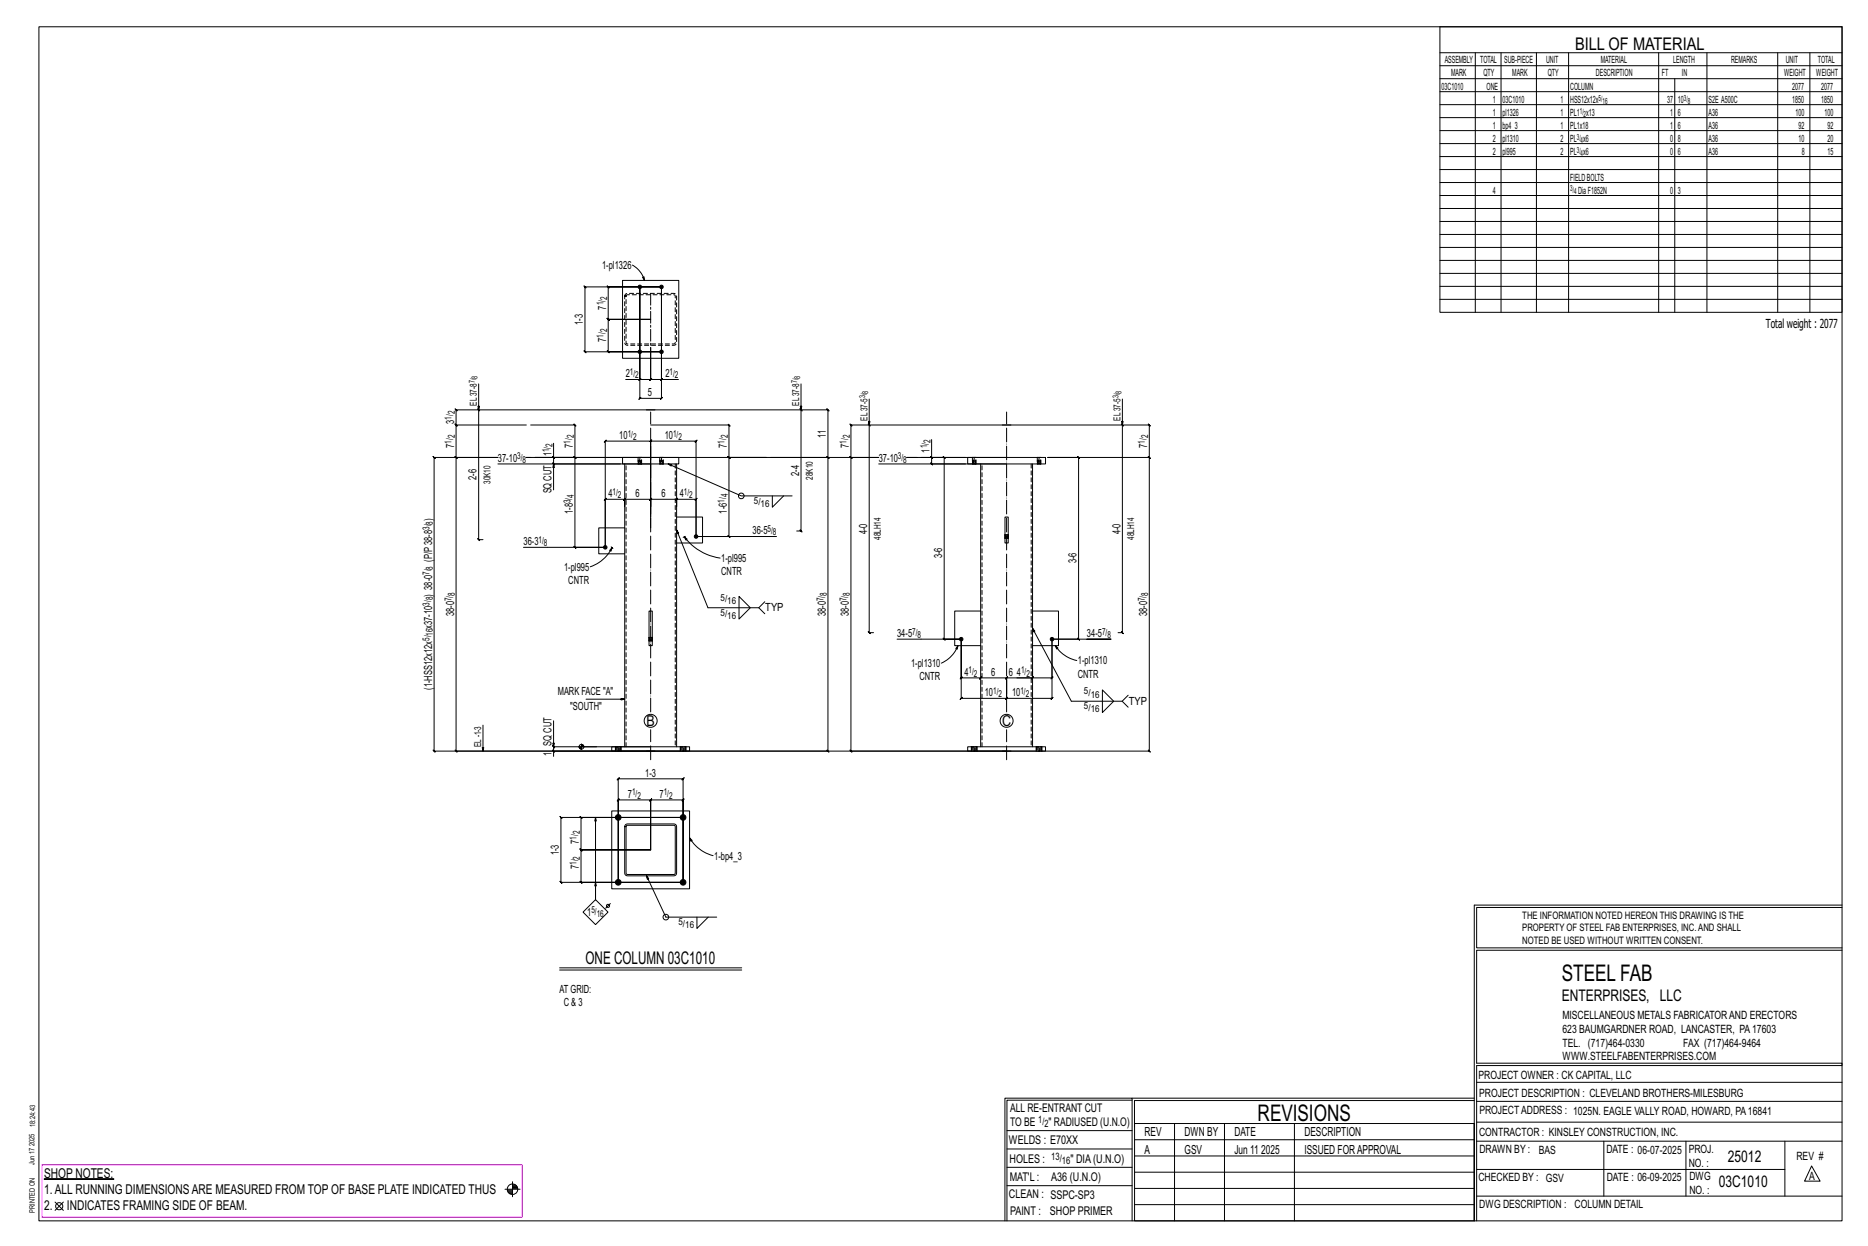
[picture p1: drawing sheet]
<svg xmlns="http://www.w3.org/2000/svg" width="914mm" height="610mm" viewBox="0 0 914 610" stroke-linecap="round" stroke-linejoin="round" font-family="sans-serif">
<g fill="#000" stroke="#000" stroke-width=".49">
<path d="M22 577h34z"/>
<circle cx="313" cy="140" r=".9"/>
<circle cx="324" cy="140" r=".9"/>
<circle cx="313" cy="172" r=".9"/>
<circle cx="324" cy="172" r=".9"/>
<circle cx="296" cy="268" r=".9"/>
<circle cx="341" cy="262" r=".9"/>
<circle cx="471" cy="313" r=".9"/>
<circle cx="515" cy="313" r=".9"/>
<circle cx="303" cy="400" r="1.4"/>
<circle cx="334" cy="400" r="1.4"/>
<circle cx="303" cy="432" r="1.4"/>
<circle cx="334" cy="432" r="1.4"/>
</g>
<g fill="none" stroke="#000" stroke-width=".49">
<path d="M19 13h883v584h-883zM705 13h197v140h-197zM705 26h197M705 32h197M705 39h197M722 26v127M735 26v127M752 26v127M768 26v127M812 26v127M820 39v114M836 26v127"/>
<path d="M870 26v127M886 26v127M705 45h197M705 51h197M705 58h197M705 64h197M705 70h197M705 77h197M705 83h197M705 89h197M705 96h197M705 102h197"/>
<path d="M705 108h197M705 115h197M286 140h38h-26h-1l1 1v-1v16h-1l1 1v-1h21h-21h-1l1 1v-1v16h-1l1 1v-1h26h-38l1 1-1-1v-32l1 1zM305 137h27v38h-27zM310 130a12 12 0 0 1 5 7M315 136v-1v2zM705 121h197M705 127h197M705 134h197M705 140h197M705 146h197M234 188v76l1 1-1-1h2"/>
<path d="M306 186h7v-46v55l1-1-1 1h11h-1l1-1v1v-55v46h8M313 186h6h-1l1-1v1v-16v16h-1l1-1v1h5M314 185l-1 1zM324 186v-1l-1 1zM392 188v72v-1l1 1h-3M425 195v115v-1l1 1h-1h3M549 195v115v-1l1 1h-3M223 207l1 1zM234 200l1 1zM258 208h-35v-1l1 1h-1v16M260 208h21v-1l1 1h-1v16v-1l1 1h-1h-19h19v-1l1 1h-1v44v-1l1 1h-1h15h-40M271 217v7h48"/>
<path d="M316 201h89v-1l1 1h-1v23M319 208h38l-1-1 1 1v16l-1-1 1 1h18h-18l-1-1 1 1v38h-1l1 1v-1h-16h39M321 201h-98v-1l1 1h-1v7M392 200l1 1zM425 207l1 1zM456 215v9h17M491 208h72l-1-1 1 1v16M495 208h-78l-1-1 1 1v16M549 207l1 1zM223 223l1 1zM244 227h60M258 224h172h-13l-1-1 1 1v143h-1l1 1v-1h78"/>
<path d="M270 223l1 1zM271 224v3l-1-1 1 1h48M271 227v13M305 224h27v3h-27zM306 227v138M312 224h.1M312 227h.1M314 224h.1M314 227h.1M323 224h.1M323 227h.1M325 224h.1"/>
<path d="M325 227h.1M327 227l36 16h25M331 227v138M377 224h28v-1l1 1h-1v143l1 1-1-1h-89M405 223l1 1zM416 223l1 1zM430 227h63M449 224h-5h49M451 224h11v-1l1 1h-1v89v-1l1 1h-1h9h-32M456 223l1 1zM456 224v3v-1l1 1h-1h17M474 224h38v3h-38z"/>
<path d="M476 224h.1M476 227h.1M478 224h.1M478 227h.1M480 227v138M505 227v138M508 224h.1M508 227h.1M509 224h.1M509 227h.1M562 223l1 1zM306 258h-13v13h13"/>
<path d="M319 253v-37h-1l1-1v1h22h-1l1-1v1v46v-18l-1 1 1-1h-10h1l-1 1v-1v4v-4h1l-1 1v-1h-12l-1 1 1-1v4v-4l-1 1 1-1h-13l-1 1 1-1v4v-4l-1 1 1-1h-10h1l-1 1v-1v24v-52l1-1-1 1h23h-1l1-1v1v42M331 253h13v13h-13M331 259l16 38h24l3-3M378 243v5l6-5M492 253h2v13h-2zM299 268h1M300 268l-1 2-1-1zM300 268a19 19 0 0 1-11 9M300 268h.1M335 263l1 1zM335 263a27 27 0 0 0 18 10M335 263h-1"/>
<path d="M336 262l-1 1M492 262h.1M492 263h.1M494 262h.1M494 263h.1M318 299h1v17h-1zM362 292l5 5-5 6zM371 297l3 3M480 299h-13v17h13M505 299h13v17h-13M318 312h.1M318 314h.1"/>
<path d="M319 312h.1M319 314h.1M469 316v2l-1-1zM469 316a15 15 0 0 1-8 8M505 307l19 36h25l3-3M517 316l1 1-1 1zM517 316a17 17 0 0 0 10 7M532 313h12h-29v19v-1l-1 1h1h-17M505 332l1-1zM505 327v5l1-1-1 1h-12v10v-1l-1 1h1h-22v-1l-1 1h1v-29v19h-1l1-1v1h9l1-1-1 1 1-1-1 1h13h-1l1-1-1 1h1v10h-1l1-1v1h22h-1l1-1v1v-29h13l-1-1 1 1v-89l-1-1 1 1h-15h50l-1-1 1 1v143h-1l1 1v-1h-72M540 338l5 5-5 6zM236 355v12"/>
<path d="M271 353v12M287 342h19M549 343l3 3M270 367l1 1zM283 365h9M283 366h2M284 366h1M285 364v3M285 365h1M285 365h.1M285 364h.1M299 365h39v2h-39z"/>
<path d="M301 365h.1M301 367h.1M304 365h.1M304 367h.1M319 367h-48v3M319 365h-48h-1l1 1v-1v2M321 367h-98l1 1-1-1v-143h1l-1-1v1h21h-32v-1l1 1h-1v143l1 1-1-1h281M333 365h.1M333 367h.1M336 365h.1M336 367h.1M474 365h38v2h-38z"/>
<path d="M475 365h.1M475 367h.1M478 365h.1M478 367h.1M507 365h.1M507 367h.1M510 365h.1M510 367h.1M274 399l1 1h59h-50v-1l1 1h-1v16v-1l1 1h-1h35h-35v-1l1 1h-1v16v-1l1 1h-1h50h-59l-1-1 1 1v-32zM292 400v40v-8M299 397h39v38h-39zM303 381l-1 1 1-1h31v1l1-1h-1v51v-41h1l-1 1v-1h-15l-1 1 1-1v25v-25l-1 1 1-1h-16l-1 1 1-1v41z"/>
<path d="M306 403h25v25h-25zM307 404h23v24h-23zM338 410l1 1-1 1zM338 410a19 19 0 0 0 11 9M316 428l10 21h25M285 446l7-6 6 6-6 6zM299 442l-3 2M341 449v5l6-5M722 443v154M722 443h180M902 444h-179v20h179M274 474h89"/>
<path d="M274 475h89M902 465h-179v55h179v1h-179v76M554 538h-61v59M554 537h168M722 538h-167v13M723 539h179M723 530h179M493 553h61M555 550h167v47h-167zM555 558h167M575 550v47M599 550v47"/>
<path d="M634 550v47M723 549h179M723 558h179M785 558v27M825 558v27M874 558v27M251 578v8M251 580h1M493 571h61M493 562h61M555 573h167M555 566h167"/>
<path d="M723 572h151M887 570l4 8h-8zM27 588l4 4M31 588l-4 4M247 582h8M248 582h3M248 583h3M249 583h2M249 584h2M251 581h2M251 580h2M492 597v-60h62v60"/>
<path d="M493 580h61M555 589h167M555 581h167M723 585h179"/>
<circle cx="363" cy="243" r="1.4"/>
<circle cx="319" cy="353" r="3"/>
<circle cx="493" cy="353" r="3"/>
<circle cx="285" cy="365" r="1.2"/>
<circle cx="298" cy="443" r=".8"/>
<circle cx="326" cy="449" r="1.4"/>
<circle cx="29" cy="590" r="1.8"/>
<circle cx="251" cy="582" r="2.6"/>
</g>
<path d="M21 570h235v26h-235z" fill="none" stroke="#f0f" stroke-width=".5"/>
<g fill="none" stroke="#000" stroke-width=".49" stroke-dasharray="2 1.4">
<path d="M306 144h25v25h-25zM307 144h23v24h-23zM312 224h.1M312 224v3M312 227h.1M313 227v-3M313 224v3zM313 227l1-3M313 224h1M314 227v-3M314 227h.1M323 224h.1"/>
<path d="M323 224v3M323 227h.1M323 227v-3M323 224l1 3zM324 227v-3M324 224h.1M324 227l1-3M325 227v-3M325 227h.1M331 227v138M476 224h.1M476 224v3"/>
<path d="M476 227h.1M476 227v-3M477 224v3zM477 227v-3M477 224h.1M477 227l1-3M478 227v-3M478 227h.1M505 227v138M508 224h.1M508 224v3M508 227h.1"/>
<path d="M508 227v-3M508 224l1 3zM509 227v-3M509 224h.1M509 227h.1M492 262h2zM492 262h2M492 262h.1M492 263h.1M492 263h2M492 262l2 1M494 262h-2"/>
<path d="M494 262h.1M494 262v1M318 312l1 1zM318 312h1M318 312h.1M318 314h.1M318 313l1 1M318 313h1M318 314h1M319 312h-1M319 312h.1M319 313h.1"/>
<path d="M301 365v2M301 365h.1M302 365l-1 2M303 365v2zM303 365h-1v2M303 367h-1M303 365h1v2h-1M304 365v2M304 365h.1M304 367h.1M304 367v-2M306 365v-138"/>
<path d="M333 365v2M333 365h.1M334 365h-1v2M334 365h1v2h-1zM334 365v2h-1M334 367h.1M335 365v2M336 365h.1M336 367h.1M336 367v-2M475 365v2M475 365h1"/>
<path d="M476 365l-1 2M476 365v2M477 365v2zM477 365h-1v2M477 367h-1M477 365h1v2h-1M478 365v2M478 365h.1M478 367h.1M478 367v-2M481 365v-138M507 365v2"/>
<path d="M507 365h.1M508 365l-1 2M509 365v2zM509 365h-1v2M509 367h-1M509 365h1v2h-1M510 365v2M510 365h.1M510 367h.1M510 367v-2M306 404h.1"/>
</g>
<path d="M319 348v-146M493 348v-146M319 372v-15M493 372v-15" fill="none" stroke="#000" stroke-width=".49" stroke-dasharray="6.8 1 0 1"/>
<path d="M319 144v25" fill="none" stroke="#000" stroke-width=".49" stroke-dasharray="5.8 1 1 1"/>
<g font-size="11.2">
<text x="764" y="480">STEEL FAB</text>
<text x="616" y="548">REVISIONS</text>
</g>
<g font-size="8.6">
<text x="771" y="24">BILL OF MATERIAL</text>
<text x="287" y="472">ONE COLUMN 03C1010</text>
</g>
<g font-size="7.9">
<text x="765" y="490">ENTERPRISES, LLC</text>
<text x="846" y="569">25012</text>
<text x="841" y="581">03C1010</text>
</g>
<g font-size="7.3">
<text x="316" y="355">B</text>
<text x="491" y="355">C</text>
</g>
<g font-size="6.6">
<text x="22" y="576">SHOP NOTES:</text>
<text x="22" y="584">1.ALL RUNNING DIMENSIONSARE MEASURED FROM TOP OF BASE PLATE INDICATED THUS</text>
<text x="22" y="592">2.</text>
<text x="33" y="592">INDICATES FRAMING SIDE OF BEAM.</text>
</g>
<g font-size="6.1">
<text x="864" y="161">Total weight : 2077</text>
<text x="560" y="556">REV</text>
<text x="580" y="556">DWN BY</text>
<text x="604" y="556">DATE</text>
<text x="639" y="556">DESCRIPTION</text>
<text x="560" y="564">A</text>
<text x="580" y="564">GSV</text>
<text x="604" y="564">Jun 11</text>
<text x="617" y="564">2025</text>
<text x="639" y="564">ISSUED FORAPPROVAL</text>
</g>
<g font-size="5.9">
<text x="494" y="560">WELDS : E70XX</text>
<text x="494" y="569">HOLES :</text>
<text x="524" y="569">&quot; DIA(U.N.O)</text>
<text x="494" y="578">MAT'L :</text>
<text x="515" y="578">A36 (U.N.O)</text>
<text x="494" y="586">CLEAN : SSPC-SP3</text>
<text x="495" y="595">PAINT :</text>
<text x="514" y="595">SHOP PRIMER</text>
</g>
<g font-size="5.8">
<text x="494" y="544">ALL RE-ENTRANT CUT</text>
<text x="494" y="551">TO BE</text>
<text x="513" y="551">&quot; RADIUSED (U.N.O)</text>
</g>
<g font-size="5.6">
<text x="765" y="499">MISCELLANEOUS METALS FABRICATORAND ERECTORS</text>
<text x="765" y="505">623 BAUMGARDNER ROAD, LANCASTER, PA17603</text>
<text x="765" y="512">TEL. (717)464-0330</text>
<text x="824" y="512">FAX (717)464-9464</text>
<text x="765" y="519">WWW.STEELFABENTERPRISES.COM</text>
<text x="724" y="528">PROJECT OWNER : CK CAPITAL, LLC</text>
<text x="724" y="537">PROJECT DESCRIPTION : CLEVELAND BROTHERS-MILESBURG</text>
<text x="724" y="545">PROJECTADDRESS : 1025N. EAGLE VALLY ROAD, HOWARD, PA16841</text>
<text x="724" y="556">CONTRACTOR : KINSLEY CONSTRUCTION, INC.</text>
<text x="724" y="564">DRAWN BY :</text>
<text x="753" y="564">BAS</text>
<text x="786" y="564">DATE : 06-07-2025</text>
<text x="827" y="564">PROJ.</text>
<text x="879" y="568">REV #</text>
<text x="827" y="571">NO. :</text>
<text x="724" y="578">CHECKED BY : GSV</text>
<text x="787" y="578">DATE : 06-09-2025</text>
<text x="827" y="578">DWG</text>
<text x="886" y="578">A</text>
<text x="827" y="584">NO. :</text>
<text x="724" y="591">DWG DESCRIPTION : COLUMN DETAIL</text>
</g>
<g font-size="5.5">
<text x="295" y="132">1-pl1326</text>
<text x="297" y="152" transform="rotate(-90 297 152)">7</text>
<text x="285" y="159" transform="rotate(-90 285 159)">1-3</text>
<text x="297" y="167" transform="rotate(-90 297 167)">7</text>
<text x="306" y="185">2</text>
<text x="326" y="185">2</text>
<text x="317" y="194">5</text>
<text x="222" y="207" transform="rotate(-90 222 207)">3</text>
<text x="303" y="215">10</text>
<text x="325" y="215">10</text>
<text x="404" y="214" transform="rotate(-90 404 214)">11</text>
<text x="222" y="219" transform="rotate(-90 222 219)">7</text>
<text x="280" y="219" transform="rotate(-90 280 219)">7</text>
<text x="356" y="219" transform="rotate(-90 356 219)">7</text>
<text x="416" y="219" transform="rotate(-90 416 219)">7</text>
<text x="455" y="221" transform="rotate(-90 455 221)">1</text>
<text x="562" y="219" transform="rotate(-90 562 219)">7</text>
<text x="244" y="226">37-10</text>
<text x="270" y="223" transform="rotate(-90 270 223)">1</text>
<text x="430" y="226">37-10</text>
<text x="391" y="233" transform="rotate(-90 391 233)">2-4</text>
<text x="233" y="235" transform="rotate(-90 233 235)">2-6</text>
<text x="270" y="241" transform="rotate(-90 270 241)">SQ CUT</text>
<text x="298" y="243">4</text>
<text x="311" y="243">6</text>
<text x="324" y="243">6</text>
<text x="333" y="243">4</text>
<text x="280" y="252" transform="rotate(-90 280 252)">1-8</text>
<text x="356" y="251" transform="rotate(-90 356 251)">1-6</text>
<text x="212" y="255" transform="rotate(-90 212 255)">)</text>
<text x="368" y="261">36-5</text>
<text x="424" y="261" transform="rotate(-90 424 261)">4-0</text>
<text x="548" y="261" transform="rotate(-90 548 261)">4-0</text>
<text x="256" y="267">36-3</text>
<text x="212" y="275" transform="rotate(-90 212 275)">(P/P38-8</text>
<text x="353" y="275">1-pl995</text>
<text x="461" y="273" transform="rotate(-90 461 273)">3-6</text>
<text x="527" y="276" transform="rotate(-90 527 276)">3-6</text>
<text x="276" y="279">1-pl995</text>
<text x="353" y="281">CNTR</text>
<text x="278" y="286">CNTR</text>
<text x="212" y="292" transform="rotate(-90 212 292)">) 38-0</text>
<text x="375" y="299">TYP</text>
<text x="222" y="302" transform="rotate(-90 222 302)">38-0</text>
<text x="404" y="302" transform="rotate(-90 404 302)">38-0</text>
<text x="416" y="302" transform="rotate(-90 416 302)">38-0</text>
<text x="562" y="302" transform="rotate(-90 562 302)">38-0</text>
<text x="212" y="308" transform="rotate(-90 212 308)">x37-10</text>
<text x="439" y="312">34-5</text>
<text x="532" y="312">34-5</text>
<text x="446" y="326">1-pl1310</text>
<text x="528" y="325">1-pl1310</text>
<text x="450" y="333">CNTR</text>
<text x="472" y="331">4</text>
<text x="485" y="331">6</text>
<text x="494" y="331">6</text>
<text x="498" y="331">4</text>
<text x="528" y="332">CNTR</text>
<text x="212" y="338" transform="rotate(-90 212 338)">(1-HSS12x12x</text>
<text x="273" y="340">MARK FACE &quot;A&quot;</text>
<text x="482" y="341">10</text>
<text x="495" y="341">10</text>
<text x="279" y="347">&quot;SOUTH&quot;</text>
<text x="552" y="345">TYP</text>
<text x="270" y="365" transform="rotate(-90 270 365)">SQ CUT</text>
<text x="270" y="370" transform="rotate(-90 270 370)">1</text>
<text x="316" y="380">1-3</text>
<text x="307" y="390">7</text>
<text x="323" y="390">7</text>
<text x="283" y="413" transform="rotate(-90 283 413)">7</text>
<text x="274" y="418" transform="rotate(-90 274 418)">1-3</text>
<text x="283" y="425" transform="rotate(-90 283 425)">7</text>
<text x="350" y="421">1-bp4_3</text>
<text x="287" y="448">1</text>
<text x="274" y="486">AT GRID:</text>
<text x="276" y="492">C &amp; 3</text>
</g>
<g font-size="5">
<text x="745" y="450">THE INFORMATION NOTED HEREON THIS DRAWING IS THE</text>
<text x="745" y="456">PROPERTY OF STEEL FAB ENTERPRISES, INC.AND SHALL</text>
<text x="745" y="462">NOTED BE USED WITHOUT WRITTEN CONSENT.</text>
<text x="508" y="550">1/</text>
<text x="511" y="551">2</text>
<text x="515" y="568">13/</text>
<text x="520" y="570">16</text>
</g>
<g font-size="4.9">
<text x="707" y="31">ASSEMBLY</text>
<text x="725" y="31">TOTAL</text>
<text x="736" y="31">SUB-PIECE</text>
<text x="757" y="31">UNIT</text>
<text x="784" y="31">MATERIAL</text>
<text x="819" y="31">LENGTH</text>
<text x="847" y="31">REMARKS</text>
<text x="874" y="31">UNIT</text>
<text x="890" y="31">TOTAL</text>
<text x="710" y="37">MARK</text>
<text x="726" y="37">QTY</text>
<text x="740" y="37">MARK</text>
<text x="758" y="37">QTY</text>
<text x="781" y="37">DESCRIPTION</text>
<text x="814" y="37">FT</text>
<text x="823" y="37">IN</text>
<text x="873" y="37">WEIGHT</text>
<text x="889" y="37">WEIGHT</text>
<text x="706" y="44">03C1010</text>
<text x="728" y="44">ONE</text>
<text x="769" y="44">COLUMN</text>
<text x="877" y="44">2077</text>
<text x="891" y="44">2077</text>
<text x="731" y="50">1</text>
<text x="736" y="50">03C1010</text>
<text x="764" y="50">1</text>
<text x="769" y="50">HSS12x12x</text>
<text x="816" y="50">37</text>
<text x="821" y="50">10</text>
<text x="836" y="50">S2E A500C</text>
<text x="877" y="50">1850</text>
<text x="891" y="50">1850</text>
<text x="731" y="57">1</text>
<text x="736" y="57">pl1326</text>
<text x="764" y="57">1</text>
<text x="769" y="57">PL1 x13</text>
<text x="818" y="57">1</text>
<text x="821" y="57">6</text>
<text x="836" y="57">A36</text>
<text x="879" y="57">100</text>
<text x="893" y="57">100</text>
<text x="731" y="63">1</text>
<text x="736" y="63">bp4_3</text>
<text x="764" y="63">1</text>
<text x="769" y="63">PL1x18</text>
<text x="818" y="63">1</text>
<text x="821" y="63">6</text>
<text x="836" y="63">A36</text>
<text x="880" y="63">92</text>
<text x="895" y="63">92</text>
<text x="731" y="69">2</text>
<text x="736" y="69">pl1310</text>
<text x="764" y="69">2</text>
<text x="769" y="69">PL x6</text>
<text x="818" y="69">0</text>
<text x="821" y="69">8</text>
<text x="836" y="69">A36</text>
<text x="880" y="69">10</text>
<text x="895" y="69">20</text>
<text x="731" y="76">2</text>
<text x="736" y="76">pl995</text>
<text x="764" y="76">2</text>
<text x="769" y="76">PL x6</text>
<text x="818" y="76">0</text>
<text x="821" y="76">6</text>
<text x="836" y="76">A36</text>
<text x="882" y="76">8</text>
<text x="895" y="76">15</text>
<text x="769" y="88">FIELDBOLTS</text>
<text x="731" y="95">4</text>
<text x="772" y="95">DiaF1852N</text>
<text x="818" y="95">0</text>
<text x="821" y="95">3</text>
</g>
<g font-size="4.7">
<text x="295" y="149" transform="rotate(-90 295 149)">1/</text>
<text x="297" y="147" transform="rotate(-90 297 147)">2</text>
<text x="295" y="165" transform="rotate(-90 295 165)">1/</text>
<text x="297" y="163" transform="rotate(-90 297 163)">2</text>
<text x="308" y="183">1/</text>
<text x="311" y="185">2</text>
<text x="328" y="183">1/</text>
<text x="330" y="185">2</text>
<text x="223" y="203" transform="rotate(-90 223 203)">2</text>
<text x="233" y="198" transform="rotate(-90 233 198)">EL37-8</text>
<text x="391" y="198" transform="rotate(-90 391 198)">EL37-8</text>
<text x="221" y="205" transform="rotate(-90 221 205)">1/</text>
<text x="425" y="206" transform="rotate(-90 425 206)">EL37-5</text>
<text x="549" y="206" transform="rotate(-90 549 206)">EL37-5</text>
<text x="223" y="214" transform="rotate(-90 223 214)">2</text>
<text x="281" y="214" transform="rotate(-90 281 214)">2</text>
<text x="307" y="214">1/</text>
<text x="310" y="215">2</text>
<text x="329" y="214">1/</text>
<text x="332" y="215">2</text>
<text x="356" y="214" transform="rotate(-90 356 214)">2</text>
<text x="416" y="214" transform="rotate(-90 416 214)">2</text>
<text x="562" y="214" transform="rotate(-90 562 214)">2</text>
<text x="221" y="217" transform="rotate(-90 221 217)">1/</text>
<text x="269" y="221" transform="rotate(-90 269 221)">1/</text>
<text x="270" y="219" transform="rotate(-90 270 219)">2</text>
<text x="279" y="217" transform="rotate(-90 279 217)">1/</text>
<text x="355" y="217" transform="rotate(-90 355 217)">1/</text>
<text x="414" y="217" transform="rotate(-90 414 217)">1/</text>
<text x="454" y="219" transform="rotate(-90 454 219)">1/</text>
<text x="455" y="217" transform="rotate(-90 455 217)">2</text>
<text x="560" y="217" transform="rotate(-90 560 217)">1/</text>
<text x="253" y="225">3/</text>
<text x="256" y="226">8</text>
<text x="440" y="225">3/</text>
<text x="442" y="226">8</text>
<text x="240" y="237" transform="rotate(-90 240 237)">30K10</text>
<text x="398" y="235" transform="rotate(-90 398 235)">28K10</text>
<text x="281" y="244" transform="rotate(-90 281 244)">4</text>
<text x="300" y="242">1/</text>
<text x="302" y="244">2</text>
<text x="335" y="242">1/</text>
<text x="337" y="244">2</text>
<text x="355" y="246" transform="rotate(-90 355 246)">1/</text>
<text x="356" y="243" transform="rotate(-90 356 243)">4</text>
<text x="279" y="246" transform="rotate(-90 279 246)">3/</text>
<text x="369" y="246">5/</text>
<text x="372" y="248">16</text>
<text x="212" y="257" transform="rotate(-90 212 257)">8</text>
<text x="210" y="259" transform="rotate(-90 210 259)">3/</text>
<text x="376" y="260">5/</text>
<text x="378" y="262">8</text>
<text x="264" y="266">1/</text>
<text x="266" y="267">8</text>
<text x="431" y="264" transform="rotate(-90 431 264)">48LH14</text>
<text x="555" y="264" transform="rotate(-90 555 264)">48LH14</text>
<text x="210" y="281" transform="rotate(-90 210 281)">7/</text>
<text x="212" y="279" transform="rotate(-90 212 279)">8</text>
<text x="212" y="294" transform="rotate(-90 212 294)">8</text>
<text x="223" y="292" transform="rotate(-90 223 292)">8</text>
<text x="353" y="294">5/</text>
<text x="405" y="292" transform="rotate(-90 405 292)">8</text>
<text x="416" y="292" transform="rotate(-90 416 292)">8</text>
<text x="562" y="292" transform="rotate(-90 562 292)">8</text>
<text x="210" y="296" transform="rotate(-90 210 296)">3/</text>
<text x="221" y="294" transform="rotate(-90 221 294)">7/</text>
<text x="356" y="296">16</text>
<text x="403" y="294" transform="rotate(-90 403 294)">7/</text>
<text x="414" y="294" transform="rotate(-90 414 294)">7/</text>
<text x="560" y="294" transform="rotate(-90 560 294)">7/</text>
<text x="353" y="301">5/</text>
<text x="356" y="303">16</text>
<text x="212" y="311" transform="rotate(-90 212 311)">16</text>
<text x="447" y="310">7/</text>
<text x="539" y="310">7/</text>
<text x="210" y="314" transform="rotate(-90 210 314)">5/</text>
<text x="449" y="312">8</text>
<text x="542" y="312">8</text>
<text x="474" y="329">1/</text>
<text x="500" y="329">1/</text>
<text x="477" y="331">2</text>
<text x="502" y="331">2</text>
<text x="486" y="339">1/</text>
<text x="489" y="341">2</text>
<text x="499" y="339">1/</text>
<text x="502" y="341">2</text>
<text x="531" y="340">5/</text>
<text x="534" y="341">16</text>
<text x="531" y="347">5/</text>
<text x="534" y="349">16</text>
<text x="236" y="365" transform="rotate(-90 236 365)">EL-1-3</text>
<text x="309" y="389">1/</text>
<text x="325" y="389">1/</text>
<text x="312" y="391">2</text>
<text x="327" y="391">2</text>
<text x="282" y="411" transform="rotate(-90 282 411)">1/</text>
<text x="284" y="408" transform="rotate(-90 284 408)">2</text>
<text x="282" y="423" transform="rotate(-90 282 423)">1/</text>
<text x="284" y="421" transform="rotate(-90 284 421)">2</text>
<text x="289" y="447">5/</text>
<text x="292" y="448">16</text>
<text x="332" y="453">5/</text>
<text x="335" y="454">16</text>
</g>
<g font-size="4.2">
<text x="783" y="49">5/</text>
<text x="784" y="51">16</text>
<text x="824" y="49">3/</text>
<text x="826" y="51">8</text>
<text x="773" y="56">1/</text>
<text x="775" y="57">2</text>
<text x="772" y="68">3/</text>
<text x="774" y="70">4</text>
<text x="772" y="75">3/</text>
<text x="774" y="76">4</text>
<text x="769" y="94">3/</text>
<text x="770" y="95">4</text>
</g>
<g font-size="4">
<text x="234" y="185" transform="rotate(-90 234 185)">8</text>
<text x="392" y="185" transform="rotate(-90 392 185)">8</text>
<text x="232" y="187" transform="rotate(-90 232 187)">7/</text>
<text x="390" y="187" transform="rotate(-90 390 187)">7/</text>
<text x="424" y="195" transform="rotate(-90 424 195)">3/</text>
<text x="425" y="193" transform="rotate(-90 425 193)">8</text>
<text x="548" y="195" transform="rotate(-90 548 195)">3/</text>
<text x="549" y="193" transform="rotate(-90 549 193)">8</text>
</g>
<g font-size="3.7">
<text x="17" y="551" transform="rotate(-90 17 551)">18:24:43</text>
<text x="17" y="561" transform="rotate(-90 17 561)">2025</text>
<text x="17" y="570" transform="rotate(-90 17 570)">Jun 17</text>
<text x="17" y="593" transform="rotate(-90 17 593)">PRINTED ON</text>
</g>
</svg>
